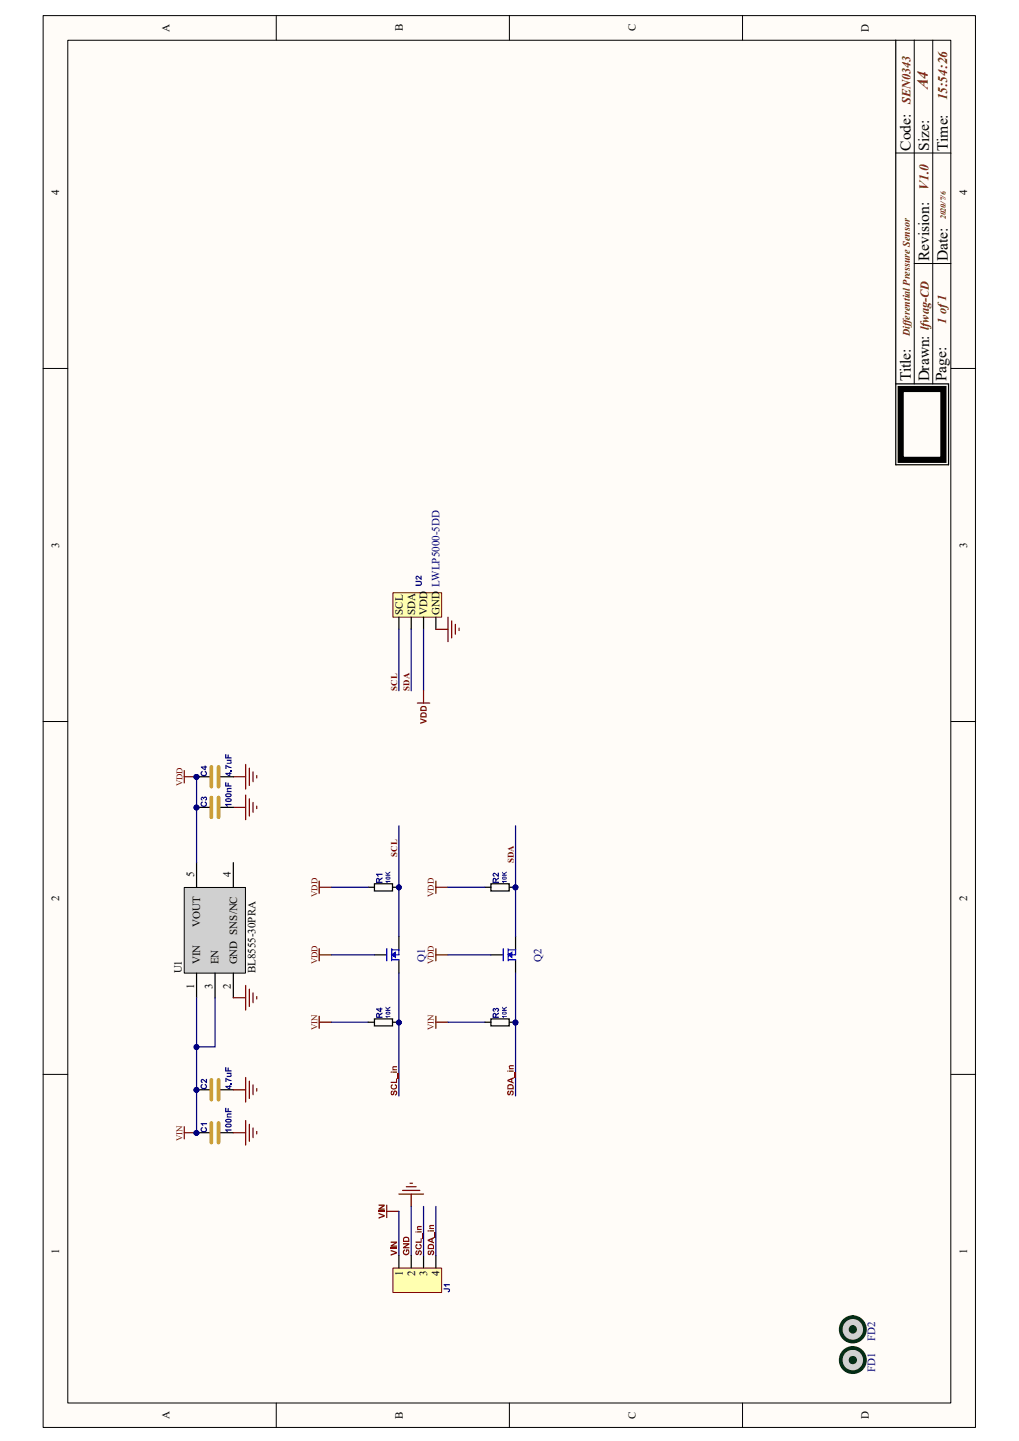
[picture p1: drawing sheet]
<svg xmlns="http://www.w3.org/2000/svg" width="210mm" height="297mm" viewBox="0 0 210 297" stroke-linecap="round" stroke-linejoin="round" font-family="sans-serif">
<path d="M8.9 3.2h192.1v291h-192.1z" fill="#fffcf8"/>
<path d="M8.9 3.2h192.1v291h-192.1z" fill="none" stroke="#000" stroke-width=".21"/>
<path d="M14 8.3h182v280.9h-182z" fill="#fffcf8"/>
<g fill="none" stroke="#000" stroke-width=".21">
<path d="M14 8.3h182v280.9h-182zM56.9 3.2v5.1M105 3.2v5.1M153 3.2v5.1M188.4 8.3v70.8M192.2 8.3v70.8M184.6 31.5h11.4M188.4 54.3h7.6M8.9 75.9h5.1M196 75.9h5.1M8.9 148.7h5.1M196 148.7h5.1"/>
<path d="M8.9 221.4h5.1M196 221.4h5.1M56.9 289.2v5M105 289.2v5M153 289.2v5"/>
</g>
<path d="M184.6 8.3v87.5h10.9v-16.7h-10.9" fill="none" stroke="#000" stroke-width=".25"/>
<path d="M185.6 80.2h8.8v14.6h-8.8z" fill="none" stroke="#000" stroke-width="1.3"/>
<circle cx="175.8" cy="280.3" r="2.5" fill="#d0d0d0"/>
<circle cx="175.8" cy="280.3" r="2.5" fill="none" stroke="#030" stroke-width=".76"/>
<circle cx="175.8" cy="280.3" r=".73" fill="#030"/>
<circle cx="175.8" cy="280.3" r=".73" fill="none" stroke="#030" stroke-width=".25"/>
<circle cx="175.8" cy="274" r="2.51" fill="#d0d0d0"/>
<circle cx="175.8" cy="274" r="2.51" fill="none" stroke="#030" stroke-width=".76"/>
<circle cx="175.8" cy="274" r=".73" fill="#030"/>
<circle cx="175.8" cy="274" r=".73" fill="none" stroke="#030" stroke-width=".25"/>
<g fill="#800000">
<path d="M80.5 257.6l1.3 .5v.3l-1.3 .4v-.3l1-.3-1-.3z"/>
<path d="M80.5 257.2h1.3v.3h-1.3z"/>
<path d="M80.5 255.9h1.3v.3l-.8 .5h.8v.3h-1.3v-.3l.9-.5h-.9z"/>
<path d="M83.1 257.7l.3-.2 .1 .3a.42 .42 0 0 0-.1 .5 .42 .42 0 0 0 .6 .1 .42 .42 0 0 0 .1-.6h-.2v.3h-.2v-.6h.5a.69 .69 0 0 1 .1 1 .69 .69 0 0 1-.9 .1 .69 .69 0 0 1-.3-.9z"/>
<path d="M83.1 256.2h1.3v.3l-.9 .5h.9v.3h-1.3v-.3l.8-.5h-.8z"/>
<path d="M85.7 257.9l.3-.2v.3a.21 .21 0 0 0-.2 .2 .21 .21 0 0 0 .2 .2l.1-.1a.49 .49 0 0 1 .6-.6 .49 .49 0 0 1 .1 .9l-.3 .1v-.2a.25 .25 0 0 0 .3-.3 .25 .25 0 0 0-.4-.2 .48 .48 0 0 1-.2 .6 .48 .48 0 0 1-.6-.1z"/>
<path d="M85.7 256.5l.3-.1 .1 .3-.3 .1a.4 .4 0 0 0 .5 .5 .4 .4 0 0 0 .3-.5l-.2-.2 .1-.2a.62 .62 0 0 1 .2 .8 .62 .62 0 0 1-.8 .2 .62 .62 0 0 1-.2-.9z"/>
<path d="M85.6 255.9h1.1v-.7h.2v1h-1.3z"/>
<path d="M87.1 254.2h.2v1h-.2z"/>
<path d="M86 252.8l.9-.1v.2l-.8 .1 .2 .3h.6v.2h-.9v-.2h.1l-.2-.3z"/>
<path d="M88.2 257.9l.4-.2v.3a.22 .22 0 0 0-.3 .2 .22 .22 0 0 0 .3 .2 .52 .52 0 0 1 .2-.6 .52 .52 0 0 1 .6 0l.1 .4-.1 .4-.4 .1v-.2a.25 .25 0 0 0 .3-.3 .25 .25 0 0 0-.3-.2 .47 .47 0 0 1-.2 .6 .47 .47 0 0 1-.6-.1z"/>
<path d="M89.6 254h.2v1h-.2z"/>
<path d="M88.5 252.6l1-.1v.2h-.7l-.2 .2 .2 .2h.7v.2h-1v-.2h.1z"/>
<path d="M83.2 255.1a.7 .7 0 0 1 .7-.2 .7 .7 0 0 1 .5 .6v.5h-1.3zM83.4 255.3l-.1 .4h.8v-.2a.42 .42 0 0 0-.3-.4 .42 .42 0 0 0-.4 .2z"/>
<path d="M85.6 253.8h.3v.2h-.3zM86 253.8h.9v.2h-.9z"/>
<path d="M88.2 256.6a.7 .7 0 0 1 .7-.2 .7 .7 0 0 1 .6 .6v.5h-1.4zM88.4 256.8v.4h.8a.47 .47 0 0 0-.2-.5 .47 .47 0 0 0-.6 .1z"/>
<path d="M88.1 255.5l1.4-.5v.3l-.3 .1v.5l.3 .1v.3l-1.4-.5zM88.5 255.7l.4 .1v-.3z"/>
<path d="M88.1 253.6h.3v.2h-.3zM88.5 253.6h1v.2h-1z"/>
</g>
<path d="M79.7 248.4v2.6" fill="none" stroke="#800000" stroke-width=".25"/>
<g fill="#800000">
<path d="M78 250l1.3 .4v.3l-1.3 .5v-.3l1-.3-1-.3z"/>
<path d="M78 249.6h1.3v.3h-1.3z"/>
<path d="M78 248.3h1.3v.3l-.8 .5h.8v.2h-1.3v-.2l.9-.6h-.9z"/>
</g>
<path d="M79.7 249.7h2.5M82.2 246.1h5.1M83 245.4h3.5M83.7 244.6h2.1M84.5 243.9h.5M84.8 246.1v2.6" fill="none" stroke="#800000" stroke-width=".25"/>
<g fill="#000080">
<path d="M103.5 181.6h.9v.2h-.6l.1 .2h-.2z"/>
<path d="M103.5 179.7l.3 .3 .6-.4v.3l-.4 .3 .4 .1v.2h-.9v-.2h.3l-.3-.4z"/>
<path d="M103.5 180.8l.7-.1 .2 .2a.46 .46 0 0 1-.5 .4 .46 .46 0 0 1-.4-.4zM103.6 180.9l.1 .2h.6l-.1-.2z"/>
</g>
<path d="M105 182.9h1.3" fill="none" stroke="#000" stroke-width=".25"/>
<circle cx="106.2" cy="182.9" r=".49" fill="#000080"/>
<circle cx="106.2" cy="182.9" r=".49" fill="none" stroke="#000080" stroke-width=".21"/>
<path d="M99.9 182.9h1.3M101.2 182.2h3.7v1.4h-3.7z" fill="none" stroke="#000" stroke-width=".25"/>
<g fill="#000080">
<path d="M101.6 180a.83 .83 0 0 1 1 .4v-.5h.2v.9l-.6-.5a.2 .2 0 0 0-.3-.2 .2 .2 0 0 0-.1 .3l.1 .3-.4-.2z"/>
<path d="M101.7 181h.5l.1 .3 .5-.5v.3l-.5 .6h.5v.3h-1.3zM101.8 181.2v.5h.3v-.4z"/>
<circle cx="106.2" cy="182.9" r=".49"/>
</g>
<circle cx="106.2" cy="182.9" r=".49" fill="none" stroke="#000080" stroke-width=".21"/>
<g fill="#000080">
<path d="M79.5 181.6h.9v.2h-.6l.1 .2h-.2z"/>
<path d="M79.5 179.7l.3 .3 .6-.4v.3l-.4 .3 .4 .1v.2h-.9v-.2h.4l-.4-.4z"/>
<path d="M79.6 180.8l.6-.1 .2 .2a.48 .48 0 0 1-.4 .4 .48 .48 0 0 1-.5-.4zM79.6 181l.2 .1 .5-.1z"/>
</g>
<path d="M81 182.9h1.2" fill="none" stroke="#000" stroke-width=".25"/>
<circle cx="82.2" cy="182.9" r=".48" fill="#000080"/>
<circle cx="82.2" cy="182.9" r=".48" fill="none" stroke="#000080" stroke-width=".21"/>
<path d="M75.9 182.9h1.3M77.2 182.2h3.7v1.4h-3.7z" fill="none" stroke="#000" stroke-width=".25"/>
<g fill="#000080">
<path d="M77.5 180.1h1.3v.2h-.9l.2 .4h-.2l-.4-.4z"/>
<path d="M77.6 181h.4l.2 .3 .6-.5v.3l-.5 .5v.1h.5v.3h-1.3zM77.8 181.2l-.1 .5h.3v-.4z"/>
<circle cx="82.2" cy="182.9" r=".48"/>
</g>
<circle cx="82.2" cy="182.9" r=".48" fill="none" stroke="#000080" stroke-width=".21"/>
<g fill="#000080">
<path d="M46.4 232.8h1.3v.2h-.9l.2 .3h-.3l-.3-.3z"/>
<path d="M46.8 229.6l.9-.1v.2h-.7l-.1 .2 .1 .2h.7v.2h-1v-.2h.2z"/>
<path d="M46.4 228.3h.3v.7h.2v-.6h.3v.6h.5v.2h-1.3z"/>
<path d="M46.6 231.7a.79 .79 0 0 1 1.2 .3 .75 .75 0 0 1-.7 .4 .75 .75 0 0 1-.7-.4zM46.7 231.9v.2l.2 .1 .6-.1-.1-.2z"/>
<path d="M46.4 230.8a.87 .87 0 0 1 1.4 .2 .75 .75 0 0 1-.7 .4 .75 .75 0 0 1-.7-.4zM46.7 230.9l.1 .2h.7l-.1-.3z"/>
</g>
<path d="M40.5 233.5h2.8M45.3 233.5h2.8" fill="none" stroke="#000" stroke-width=".25"/>
<circle cx="40.5" cy="233.5" r=".48" fill="#000080"/>
<circle cx="40.5" cy="233.5" r=".48" fill="none" stroke="#000080" stroke-width=".21"/>
<path d="M43.6 231.5v4M45 231.5v4" fill="none" stroke="#c90" stroke-width=".76"/>
<g fill="#000080">
<path d="M41.5 232.4l.2-.1 .1 .2-.2 .1a.39 .39 0 0 0 .4 .5 .39 .39 0 0 0 .4-.4l-.2-.2v-.2a.62 .62 0 0 1 .3 .9 .62 .62 0 0 1-.9 .1 .62 .62 0 0 1-.1-.9z"/>
<path d="M41.4 231.5h1.3v.2h-1l.3 .3h-.3l-.3-.3z"/>
<circle cx="40.5" cy="233.5" r=".48"/>
</g>
<circle cx="40.5" cy="233.5" r=".48" fill="none" stroke="#000080" stroke-width=".21"/>
<g fill="#000080">
<path d="M47.5 223.2h.3v.3h-.3z"/>
<path d="M46.4 222.2l1.3 .4v.2h-.5l-.5-.3v.5h-.3z"/>
<path d="M46.7 221.1h1v.3h-.1a.34 .34 0 0 1 .1 .4 .34 .34 0 0 1-.3 .2h-.7v-.3h.7l.1-.1-.2-.2h-.6z"/>
<path d="M46.4 220h.3v.6h.2v-.6h.3v.6h.5v.3h-1.3z"/>
<path d="M46.4 223.8h.8v-.2h.3v.2h.2v.2h-.2v.6h-.3l-.8-.6zM46.8 224l.4 .4v-.4z"/>
</g>
<path d="M40.5 224.6h2.8M45.3 224.6h2.8" fill="none" stroke="#000" stroke-width=".25"/>
<circle cx="40.5" cy="224.6" r=".49" fill="#000080"/>
<circle cx="40.5" cy="224.6" r=".49" fill="none" stroke="#000080" stroke-width=".21"/>
<path d="M43.6 222.6v4.1M45 222.6v4.1" fill="none" stroke="#c90" stroke-width=".76"/>
<g fill="#000080">
<path d="M41.5 223.5l.2-.1 .1 .2-.2 .2a.39 .39 0 0 0 .4 .4 .39 .39 0 0 0 .4-.4l-.2-.2v-.2a.62 .62 0 0 1 .3 .9 .62 .62 0 0 1-.9 .1 .62 .62 0 0 1-.1-.9z"/>
<path d="M41.4 222.5a.74 .74 0 0 1 1 .4v-.5h.3v.9l-.3-.1a.67 .67 0 0 0-.8-.5l.1 .5-.3-.2z"/>
<circle cx="40.5" cy="224.6" r=".49"/>
</g>
<circle cx="40.5" cy="224.6" r=".49" fill="none" stroke="#000080" stroke-width=".21"/>
<path d="M82.2 249.7v9.1M84.8 248.7v10.1" fill="none" stroke="#000080" stroke-width=".25"/>
<path d="M81 122.2h10v5h-10z" fill="#ffffb0"/>
<path d="M81 122.2h10v5h-10z" fill="none" stroke="#800000" stroke-width=".21"/>
<path d="M82.2 127.2v2.5M84.8 127.2v2.5M87.3 127.2v2.5M89.8 127.2v2.5" fill="none" stroke="#000" stroke-width=".25"/>
<g fill="#000080">
<path d="M85.6 119.7h.7a.54 .54 0 0 1 .7 .5 .54 .54 0 0 1-.7 .6h-.7v-.3h.7a.28 .28 0 0 0 .4-.1 .28 .28 0 0 0-.1-.4h-1z"/>
<path d="M85.7 118.8a.67 .67 0 0 1 1 .4v-.5h.2v.8l-.3-.1a.6 .6 0 0 0-.7-.4l.1 .5-.3-.3z"/>
</g>
<path d="M77.2 196.8h2.5M82.2 193v2.8M82.2 197.8v2.8" fill="none" stroke="#000" stroke-width=".25"/>
<path d="M79.7 195.5v2.5M80.7 195.5v2.5M80.7 197.8h1.5M80.7 195.8h1.5v1h-1.5" fill="none" stroke="#00f" stroke-width=".25"/>
<path d="M80.7 196.8l.8-.5v1z" fill="#00f"/>
<path d="M80.7 196.8l.8-.5v1zM103.7 195.5v2.5M104.7 195.5v2.5M104.7 197.8h1.6M104.7 195.8h1.6v1h-1.6" fill="none" stroke="#00f" stroke-width=".25"/>
<path d="M65.8 181.6v2.5M65.8 195.5v2.5M65.8 182.9h2.5M65.8 196.8h2.5M65.8 209.5v2.5M65.8 210.7h2.5" fill="none" stroke="#800000" stroke-width=".25"/>
<path d="M101.2 196.8h2.5M106.3 193v2.8M106.3 197.8v2.8" fill="none" stroke="#000" stroke-width=".25"/>
<path d="M104.7 196.8l.8-.5v1z" fill="#00f"/>
<path d="M104.7 196.8l.8-.5v1z" fill="none" stroke="#00f" stroke-width=".25"/>
<path d="M89.8 181.6v2.5M89.8 195.5v2.5M89.8 182.9h2.5M89.8 196.8h2.5M89.8 209.5v2.5M89.8 210.7h2.5" fill="none" stroke="#800000" stroke-width=".25"/>
<path d="M82.2 170.2v22.8M68.3 182.9h7.6M68.3 210.7h7.6" fill="none" stroke="#000080" stroke-width=".25"/>
<circle cx="82.2" cy="182.9" r=".48" fill="#000080"/>
<circle cx="82.2" cy="182.9" r=".48" fill="none" stroke="#000080" stroke-width=".21"/>
<path d="M82.2 200.6v25.3" fill="none" stroke="#000080" stroke-width=".25"/>
<circle cx="82.2" cy="210.7" r=".48" fill="#000080"/>
<circle cx="82.2" cy="210.7" r=".48" fill="none" stroke="#000080" stroke-width=".21"/>
<path d="M106.3 170.2v22.8M92.3 182.9h7.6M92.3 210.7h7.6" fill="none" stroke="#000080" stroke-width=".25"/>
<circle cx="106.2" cy="182.9" r=".49" fill="#000080"/>
<circle cx="106.2" cy="182.9" r=".49" fill="none" stroke="#000080" stroke-width=".21"/>
<path d="M106.3 200.6v25.3" fill="none" stroke="#000080" stroke-width=".25"/>
<circle cx="106.2" cy="210.8" r=".49" fill="#000080"/>
<circle cx="106.2" cy="210.8" r=".49" fill="none" stroke="#000080" stroke-width=".21"/>
<path d="M68.3 196.8h8.9M92.3 196.8h8.9" fill="none" stroke="#000080" stroke-width=".25"/>
<path d="M50.6 157.6v5M51.4 158.3v3.6M52.2 159.1v2M52.9 159.9v.5M48.1 160.1h2.5M48.1 166.4h2.5M50.6 163.9v5.1M51.4 164.6v3.6M52.2 165.4v2M52.9 166.2v.5" fill="none" stroke="#800000" stroke-width=".25"/>
<path d="M38 182.9h12.6v17.7h-12.6z" fill="#d0d0d0"/>
<path d="M38 182.9h12.6v17.7h-12.6z" fill="none" stroke="#000" stroke-width=".21"/>
<path d="M40.5 177.8v5.1M48.1 177.8v5.1M40.5 200.6v5.1M44.3 200.6v5.1M48.1 200.6v5.1" fill="none" stroke="#000" stroke-width=".25"/>
<path d="M40.5 160.1v17.7" fill="none" stroke="#000080" stroke-width=".25"/>
<circle cx="40.5" cy="166.4" r=".49" fill="#000080"/>
<circle cx="40.5" cy="166.4" r=".49" fill="none" stroke="#000080" stroke-width=".21"/>
<circle cx="40.5" cy="160.1" r=".49" fill="#000080"/>
<circle cx="40.5" cy="160.1" r=".49" fill="none" stroke="#000080" stroke-width=".21"/>
<path d="M38 158.8v2.6M38 160.1h2.5" fill="none" stroke="#800000" stroke-width=".25"/>
<circle cx="40.5" cy="160.1" r=".49" fill="#000080"/>
<circle cx="40.5" cy="160.1" r=".49" fill="none" stroke="#000080" stroke-width=".21"/>
<path d="M38 232.2v2.5M38 233.5h2.5" fill="none" stroke="#800000" stroke-width=".25"/>
<circle cx="40.5" cy="233.5" r=".48" fill="#000080"/>
<circle cx="40.5" cy="233.5" r=".48" fill="none" stroke="#000080" stroke-width=".21"/>
<path d="M40.5 205.7v10.1h3.8v-10.1" fill="none" stroke="#000080" stroke-width=".25"/>
<circle cx="40.5" cy="215.8" r=".49" fill="#000080"/>
<circle cx="40.5" cy="215.8" r=".49" fill="none" stroke="#000080" stroke-width=".21"/>
<path d="M48.1 205.7h2.5M50.6 203.1v5.1M51.4 203.9v3.5M52.2 204.6v2.1M52.9 205.4v.5" fill="none" stroke="#800000" stroke-width=".25"/>
<path d="M81 261.4h10v5h-10z" fill="#ffffb0"/>
<path d="M81 261.4h10v5h-10z" fill="none" stroke="#800000" stroke-width=".21"/>
<path d="M82.2 258.8v2.5M84.8 258.8v2.5M87.3 258.8v2.5M89.8 258.8v2.5" fill="none" stroke="#000" stroke-width=".25"/>
<g fill="#000080">
<path d="M91.4 265.5h.8a.43 .43 0 0 1 .6 .4 .43 .43 0 0 1-.5 .5v-.3l.2-.1v-.2h-1.1z"/>
<path d="M91.4 264.7h1.3v.2h-.9l.2 .3h-.2l-.4-.3z"/>
</g>
<path d="M87.3 248.7v10.1M89.8 248.7v10.1" fill="none" stroke="#000080" stroke-width=".25"/>
<g fill="#000080">
<path d="M46.4 165.7h1.3v.2h-.9l.2 .4h-.3l-.3-.4z"/>
<path d="M46.8 162.5l.9-.1v.2h-.6l-.2 .2 .2 .2h.6v.3h-1v-.3h.2z"/>
<path d="M46.4 161.2h.3v.7h.2v-.6h.3v.6h.5v.2h-1.3z"/>
<path d="M46.4 164.7a.87 .87 0 0 1 1.4 .2 .75 .75 0 0 1-.7 .4 .75 .75 0 0 1-.7-.4zM46.7 164.8l.1 .3 .7-.1-.1-.2z"/>
<path d="M46.4 163.7a.83 .83 0 0 1 1.4 .2 .75 .75 0 0 1-.7 .4 .75 .75 0 0 1-.7-.4zM46.7 163.8l.1 .2h.7v-.2h-.2z"/>
</g>
<path d="M40.5 166.4h2.8M45.3 166.4h2.8" fill="none" stroke="#000" stroke-width=".25"/>
<circle cx="40.5" cy="166.4" r=".49" fill="#000080"/>
<circle cx="40.5" cy="166.4" r=".49" fill="none" stroke="#000080" stroke-width=".21"/>
<path d="M43.6 164.4v4M45 164.4v4" fill="none" stroke="#c90" stroke-width=".76"/>
<g fill="#000080">
<path d="M41.5 165.3l.2-.1 .1 .2-.2 .2a.38 .38 0 0 0 .4 .5 .38 .38 0 0 0 .3-.6l-.1-.1v-.2a.63 .63 0 0 1 .3 .9 .63 .63 0 0 1-.9 .1 .63 .63 0 0 1-.1-.9z"/>
<path d="M41.6 164.2l.4 .2a.41 .41 0 0 1 .7 0 .41 .41 0 0 1-.4 .6l-.1-.2a.2 .2 0 0 0 .2-.2 .2 .2 0 0 0-.2-.2 .2 .2 0 0 0-.1 .3l-.5-.2 .1 .5a.41 .41 0 0 1-.3-.3 .41 .41 0 0 1 .2-.5z"/>
<circle cx="40.5" cy="166.4" r=".49"/>
</g>
<circle cx="40.5" cy="166.4" r=".49" fill="none" stroke="#000080" stroke-width=".21"/>
<g fill="#000080">
<path d="M47.5 158.7h.3v.3h-.3z"/>
<path d="M46.4 157.6l1.3 .5v.2l-.5-.1-.5-.3v.6h-.3z"/>
<path d="M46.7 156.6h1v.2h-.1a.32 .32 0 0 1 .1 .4 .32 .32 0 0 1-.3 .2h-.7v-.2h.7l.1-.1-.2-.2-.6-.1z"/>
<path d="M46.4 155.4h.3v.7h.2v-.6h.3v.6h.5v.2h-1.3z"/>
<path d="M46.4 159.3h.8v-.2h.3v.2h.2v.2h-.2v.6h-.3l-.8-.6zM46.8 159.5l.4 .3v-.3z"/>
</g>
<path d="M40.5 160.1h2.8M45.3 160.1h2.8" fill="none" stroke="#000" stroke-width=".25"/>
<circle cx="40.5" cy="160.1" r=".49" fill="#000080"/>
<circle cx="40.5" cy="160.1" r=".49" fill="none" stroke="#000080" stroke-width=".21"/>
<path d="M43.6 158.1v4M45 158.1v4" fill="none" stroke="#c90" stroke-width=".76"/>
<g fill="#000080">
<path d="M41.5 159l.2-.1 .1 .2-.2 .2a.39 .39 0 0 0 .4 .4 .39 .39 0 0 0 .4-.4l-.2-.2v-.2a.62 .62 0 0 1 .3 .9 .62 .62 0 0 1-.9 .1 .62 .62 0 0 1-.1-.9z"/>
<path d="M41.4 158h.8v-.2h.2v.2h.3v.2h-.3v.6h-.2l-.8-.6zM41.7 158.2l.5 .3v-.3z"/>
<circle cx="40.5" cy="160.1" r=".49"/>
</g>
<circle cx="40.5" cy="160.1" r=".49" fill="none" stroke="#000080" stroke-width=".21"/>
<path d="M40.5 215.8v17.7" fill="none" stroke="#000080" stroke-width=".25"/>
<circle cx="40.5" cy="233.5" r=".48" fill="#000080"/>
<circle cx="40.5" cy="233.5" r=".48" fill="none" stroke="#000080" stroke-width=".21"/>
<circle cx="40.5" cy="224.6" r=".49" fill="#000080"/>
<circle cx="40.5" cy="224.6" r=".49" fill="none" stroke="#000080" stroke-width=".21"/>
<circle cx="40.5" cy="215.8" r=".49" fill="#000080"/>
<circle cx="40.5" cy="215.8" r=".49" fill="none" stroke="#000080" stroke-width=".21"/>
<path d="M48.1 233.5h2.5M48.1 224.6h2.5M50.6 222.1v5.1M50.6 231v5M51.4 222.8v3.6M51.4 231.7v3.5M52.2 223.6v2M52.2 232.5v2M52.9 224.4v.5M52.9 233.2v.5" fill="none" stroke="#800000" stroke-width=".25"/>
<g fill="#000080">
<path d="M103.5 209.4h.9v.2h-.6l.1 .2h-.2z"/>
<path d="M103.5 207.5l.3 .4 .6-.4v.2l-.4 .3 .4 .2v.2h-.9v-.2h.3l-.3-.4z"/>
<path d="M103.5 208.6a.46 .46 0 0 1 .6-.1 .46 .46 0 0 1 .3 .5 .48 .48 0 0 1-.6 .2 .48 .48 0 0 1-.3-.5zM103.6 208.8l.2 .2 .5-.1-.2-.2z"/>
</g>
<path d="M105 210.7h1.3" fill="none" stroke="#000" stroke-width=".25"/>
<circle cx="106.2" cy="210.8" r=".49" fill="#000080"/>
<circle cx="106.2" cy="210.8" r=".49" fill="none" stroke="#000080" stroke-width=".21"/>
<path d="M99.9 210.7h1.3M101.2 210h3.7v1.5h-3.7z" fill="none" stroke="#000" stroke-width=".25"/>
<g fill="#000080">
<path d="M101.6 207.9l.3-.1 .3 .2a.4 .4 0 0 1 .7 0 .4 .4 0 0 1-.5 .6v-.3a.18 .18 0 0 0 .2-.2 .18 .18 0 0 0-.3-.1l-.1 .3-.2-.1v-.2l-.2 .1 .1 .5a.41 .41 0 0 1-.4-.3 .41 .41 0 0 1 .1-.4z"/>
<path d="M101.7 208.8h.5l.1 .3 .5-.4v.3l-.5 .5 .5 .1v.2h-1.3l.1-.8zM101.8 209v.6h.3v-.5z"/>
<circle cx="106.2" cy="210.8" r=".49"/>
</g>
<circle cx="106.2" cy="210.8" r=".49" fill="none" stroke="#000080" stroke-width=".21"/>
<g fill="#000080">
<path d="M79.5 209.4h.9v.2h-.6l.1 .2h-.2z"/>
<path d="M79.5 207.5l.3 .4 .6-.4v.2l-.4 .3 .4 .2v.2h-.9v-.2h.4l-.4-.4z"/>
<path d="M79.5 208.7a.52 .52 0 0 1 .6-.2 .52 .52 0 0 1 .3 .5 .52 .52 0 0 1-.5 .2 .52 .52 0 0 1-.4-.5zM79.7 208.8v.1l.1 .1 .5-.1-.2-.2z"/>
</g>
<path d="M81 210.7h1.2" fill="none" stroke="#000" stroke-width=".25"/>
<circle cx="82.2" cy="210.7" r=".48" fill="#000080"/>
<circle cx="82.2" cy="210.7" r=".48" fill="none" stroke="#000080" stroke-width=".21"/>
<path d="M75.9 210.7h1.3M77.2 210h3.7v1.5h-3.7z" fill="none" stroke="#000" stroke-width=".25"/>
<g fill="#000080">
<path d="M77.6 208.9l.4-.1 .2 .3 .6-.4v.3l-.5 .4v.2h.5v.2h-1.3zM77.8 209.1l-.1 .5h.3v-.6z"/>
<path d="M77.5 207.9h.8v-.2h.3v.2h.2v.2h-.2v.5h-.3l-.8-.5zM77.9 208.1l.4 .3v-.3z"/>
<circle cx="82.2" cy="210.7" r=".48"/>
</g>
<circle cx="82.2" cy="210.7" r=".48" fill="none" stroke="#000080" stroke-width=".21"/>
<g fill="#800000">
<path d="M80.6 224.9l.3-.1v.2a.22 .22 0 0 0-.2 .3 .22 .22 0 0 0 .2 .2 .52 .52 0 0 1 .2-.6 .52 .52 0 0 1 .7 0l.1 .4-.2 .3-.3 .2v-.2a.25 .25 0 0 0 .3-.3 .25 .25 0 0 0-.4-.2 .47 .47 0 0 1-.1 .5 .47 .47 0 0 1-.6 0z"/>
<path d="M80.6 223.6l.3-.2v.3l-.1 .2a.39 .39 0 0 0 .4 .5 .39 .39 0 0 0 .2-.6l-.1-.1 .1-.3a.62 .62 0 0 1 .3 .9 .62 .62 0 0 1-.9 .2 .62 .62 0 0 1-.2-.9z"/>
<path d="M80.5 223h1.1v-.7h.2v.9h-1.3z"/>
<path d="M82 221.2h.2v1.1h-.2z"/>
<path d="M80.9 219.9l.2-.1h.7v.2h-.6l-.2 .2 .3 .2h.5v.2h-.9v-.2h.1z"/>
<path d="M104.6 224.9l.3-.1-.1 .6 .2 .1a.53 .53 0 0 1 .1-.6 .53 .53 0 0 1 .6-.1 .58 .58 0 0 1-.2 1l-.1-.2a.25 .25 0 0 0 .3-.3 .25 .25 0 0 0-.3-.2 .48 .48 0 0 1-.2 .5 .48 .48 0 0 1-.6 0z"/>
<path d="M106 221h.2v1.1h-.2z"/>
<path d="M104.9 219.7l1-.2v.3l-.8 .1 .1 .2 .7 .1v.2h-1v-.2h.1l-.1-.3z"/>
<path d="M80.5 220.9h.3v.2h-.3zM80.9 220.9h.9v.2h-.9z"/>
<path d="M104.7 223.6a.7 .7 0 0 1 .7-.2 .7 .7 0 0 1 .5 .6v.5h-1.3zM104.9 223.8l-.1 .5h.8v-.2a.42 .42 0 0 0-.3-.4 .42 .42 0 0 0-.4 .1z"/>
<path d="M104.6 222.6l1.3-.6v.3l-.3 .2v.5l.3 .1v.3l-1.3-.6zM104.9 222.7l.5 .2v-.4z"/>
<path d="M104.6 220.6h.2v.3h-.2zM104.9 220.6h1v.3h-1z"/>
</g>
<path d="M82.2 129.7v12.7M84.8 129.7v12.7M87.3 129.7v12.7" fill="none" stroke="#000080" stroke-width=".25"/>
<path d="M86 144.9h2.6" fill="none" stroke="#800000" stroke-width=".25"/>
<g fill="#800000">
<path d="M86.6 148l1.3 .5v.3l-1.3 .4v-.3l1-.3-1-.3z"/>
<path d="M86.9 146.9a.67 .67 0 0 1 1 .5v.5h-1.3l.1-.7zM87 147.2l-.1 .4h.8a.46 .46 0 0 0-.2-.5 .46 .46 0 0 0-.5 .1z"/>
<path d="M86.9 145.6a.67 .67 0 0 1 1 .5v.5h-1.3l.1-.8zM87 145.8l-.1 .5h.8a.46 .46 0 0 0-.2-.5 .46 .46 0 0 0-.5 0z"/>
</g>
<path d="M89.8 129.7h2.5M92.3 127.2v5M93.1 128v3.5M93.9 128.7v2M94.6 129.5v.5M87.3 142.4v2.5" fill="none" stroke="#800000" stroke-width=".25"/>
<text font-size="3.2" fill="#630" x="191.3" y="18.4" transform="rotate(-90 191.3 18.4)">A4</text>
<g font-size="3.2">
<text x="187.7" y="31" transform="rotate(-90 187.7 31)">Code:</text>
<text x="191.5" y="31" transform="rotate(-90 191.5 31)">Size:</text>
<text x="195.3" y="31" transform="rotate(-90 195.3 31)">Time:</text>
<text x="191.5" y="53.8" transform="rotate(-90 191.5 53.8)">Revision:</text>
<text x="195.3" y="53.8" transform="rotate(-90 195.3 53.8)">Date:</text>
<text x="187.7" y="78.6" transform="rotate(-90 187.7 78.6)">Title:</text>
<text x="191.5" y="78.6" transform="rotate(-90 191.5 78.6)">Drawn:</text>
<text x="195.1" y="78.6" transform="rotate(-90 195.1 78.6)">Page:</text>
</g>
<g font-size="2.7" fill="#630">
<text x="195.2" y="20.7" transform="rotate(-90 195.2 20.7)">15:54:26</text>
<text x="191.4" y="39.2" transform="rotate(-90 191.4 39.2)">V1.0</text>
</g>
<g font-size="2.5" fill="#630">
<text x="187.7" y="21.4" transform="rotate(-90 187.7 21.4)">SEN0343</text>
<text x="191.4" y="68" transform="rotate(-90 191.4 68)">lfwag-CD</text>
<text x="195" y="66.7" transform="rotate(-90 195 66.7)">1 of 1</text>
</g>
<g font-size="2.3">
<text x="35" y="6.6" transform="rotate(-90 35 6.6)">A</text>
<text x="83" y="6.5" transform="rotate(-90 83 6.5)">B</text>
<text x="131.1" y="6.5" transform="rotate(-90 131.1 6.5)">C</text>
<text x="179.1" y="6.6" transform="rotate(-90 179.1 6.6)">D</text>
<text x="12.2" y="40.2" transform="rotate(-90 12.2 40.2)">4</text>
<text x="199.3" y="40.2" transform="rotate(-90 199.3 40.2)">4</text>
<text x="12.2" y="112.9" transform="rotate(-90 12.2 112.9)">3</text>
<text x="199.3" y="112.9" transform="rotate(-90 199.3 112.9)">3</text>
<text x="83" y="126.7" transform="rotate(-90 83 126.7)">SCL</text>
<text x="85.6" y="126.7" transform="rotate(-90 85.6 126.7)">SDA</text>
<text x="88.1" y="126.7" transform="rotate(-90 88.1 126.7)">VDD</text>
<text x="90.6" y="126.7" transform="rotate(-90 90.6 126.7)">GND</text>
<text x="12.2" y="185.7" transform="rotate(-90 12.2 185.7)">2</text>
<text x="40" y="180.8" transform="rotate(-90 40 180.8)">5</text>
<text x="47.6" y="180.8" transform="rotate(-90 47.6 180.8)">4</text>
<text x="199.3" y="185.7" transform="rotate(-90 199.3 185.7)">2</text>
<text x="41.3" y="191" transform="rotate(-90 41.3 191)">VOUT</text>
<text x="37.5" y="200.6" transform="rotate(-90 37.5 200.6)">U1</text>
<text x="40" y="203.8" transform="rotate(-90 40 203.8)">1</text>
<text x="41.3" y="198.8" transform="rotate(-90 41.3 198.8)">VIN</text>
<text x="43.8" y="203.8" transform="rotate(-90 43.8 203.8)">3</text>
<text x="45" y="198.8" transform="rotate(-90 45 198.8)">EN</text>
<text x="47.6" y="203.8" transform="rotate(-90 47.6 203.8)">2</text>
<text x="48.9" y="198.8" transform="rotate(-90 48.9 198.8)">GND SNS/NC</text>
<text x="52.7" y="200.6" transform="rotate(-90 52.7 200.6)">BL8555-30PRA</text>
<text x="12.2" y="258.4" transform="rotate(-90 12.2 258.4)">1</text>
<text x="83" y="263" transform="rotate(-90 83 263)">1</text>
<text x="85.6" y="263" transform="rotate(-90 85.6 263)">2</text>
<text x="88.1" y="263" transform="rotate(-90 88.1 263)">3</text>
<text x="90.6" y="263" transform="rotate(-90 90.6 263)">4</text>
<text x="199.3" y="258.4" transform="rotate(-90 199.3 258.4)">1</text>
<text x="35" y="292.5" transform="rotate(-90 35 292.5)">A</text>
<text x="83" y="292.5" transform="rotate(-90 83 292.5)">B</text>
<text x="131.1" y="292.5" transform="rotate(-90 131.1 292.5)">C</text>
<text x="179.1" y="292.5" transform="rotate(-90 179.1 292.5)">D</text>
</g>
<g font-size="2.3" fill="#000080">
<text x="90.6" y="120.9" transform="rotate(-90 90.6 120.9)">LWLP5000-5DD</text>
<text x="87.5" y="198.3" transform="rotate(-90 87.5 198.3)">Q1</text>
<text x="111.6" y="198.3" transform="rotate(-90 111.6 198.3)">Q2</text>
<text x="180.3" y="276.5" transform="rotate(-90 180.3 276.5)">FD2</text>
<text x="180.3" y="282.9" transform="rotate(-90 180.3 282.9)">FD1</text>
</g>
<text font-size="2.1" fill="#630" x="187.5" y="69.3" transform="rotate(-90 187.5 69.3)">Differential Pressure Sensor</text>
<g font-size="1.8" fill="#800000">
<text x="81.8" y="142.4" transform="rotate(-90 81.8 142.4)">SCL</text>
<text x="84.4" y="142.4" transform="rotate(-90 84.4 142.4)">SDA</text>
<text x="37.6" y="162.1" transform="rotate(-90 37.6 162.1)">VDD</text>
<text x="81.8" y="176.6" transform="rotate(-90 81.8 176.6)">SCL</text>
<text x="105.9" y="177.8" transform="rotate(-90 105.9 177.8)">SDA</text>
<text x="65.4" y="184.9" transform="rotate(-90 65.4 184.9)">VDD</text>
<text x="89.4" y="184.9" transform="rotate(-90 89.4 184.9)">VDD</text>
<text x="65.4" y="198.8" transform="rotate(-90 65.4 198.8)">VDD</text>
<text x="89.4" y="198.8" transform="rotate(-90 89.4 198.8)">VDD</text>
<text x="65.4" y="212.3" transform="rotate(-90 65.4 212.3)">VIN</text>
<text x="89.4" y="212.3" transform="rotate(-90 89.4 212.3)">VIN</text>
<text x="37.6" y="235.1" transform="rotate(-90 37.6 235.1)">VIN</text>
</g>
<text font-size="1.6" fill="#630" x="194.9" y="45.2" transform="rotate(-90 194.9 45.2)">2020/7/6</text>
</svg>
